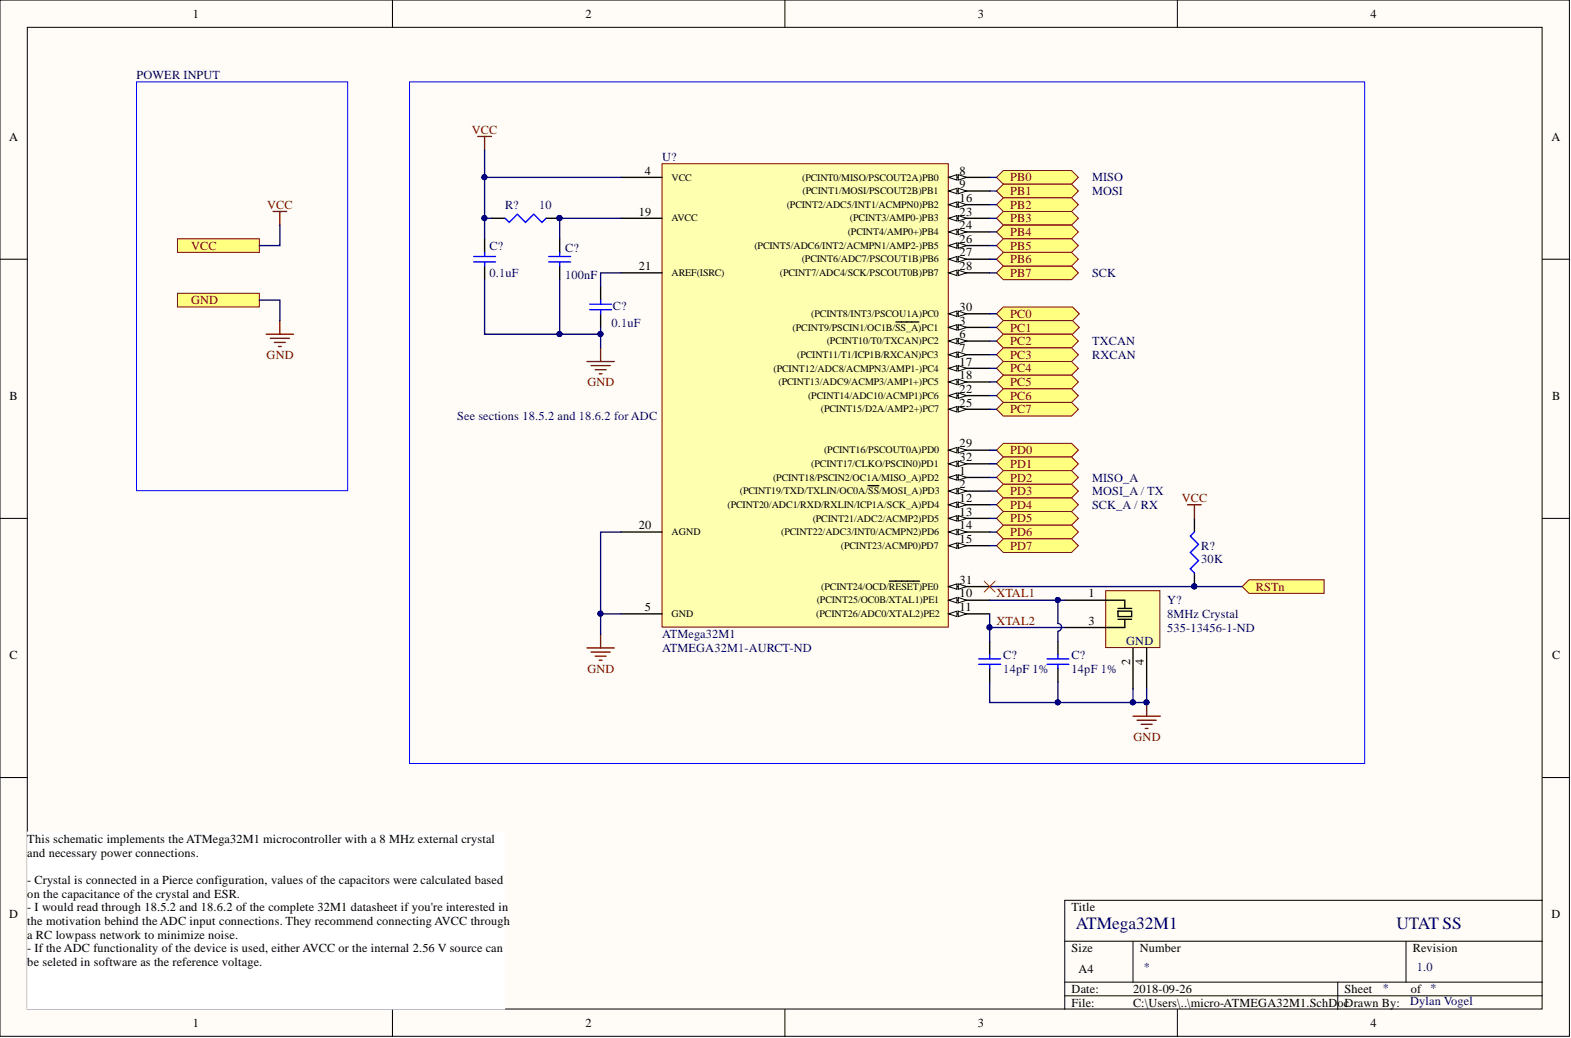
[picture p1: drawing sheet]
<svg xmlns="http://www.w3.org/2000/svg" width="292mm" height="193mm" viewBox="0 0 292 193" stroke-linecap="round" stroke-linejoin="round" font-family="sans-serif">
<g fill="#fffcf8" stroke="#000" stroke-width=".19">
<path d="M0 0h291.8v192.7h-291.8z"/>
<path d="M5.1 5.1h281.6v182.5h-281.6z"/>
</g>
<g fill="none" stroke="#000" stroke-width=".19">
<path d="M73 0v5.1M145.9 0v5.1M218.9 0v5.1M0 48.2h5.1M286.8 48.2h5.1M0 96.4h5.1M286.8 96.4h5.1M0 144.6h5.1M286.8 144.6h5.1M198 175h88.8M210.7 175v7.6M261.4 175v7.6"/>
<path d="M286.8 167.4h-88.8v20.3M73 187.7v5M145.9 187.7v5M198 182.6h88.8M198 185.1h88.8M218.9 187.7v5M248.7 182.6v5.1"/>
</g>
<path d="M111.7 117.9v2.6M109.1 120.5h5.1M109.9 121.2h3.6M110.7 122h2M111.4 122.7h.5" fill="none" stroke="#800000" stroke-width=".25"/>
<path d="M123.1 30.4h53.2v86.2h-53.2z" fill="#ffffb0" stroke="#800000" stroke-width=".19"/>
<path d="M176.4 33h7.6M176.4 35.5h7.6M166.6 59.9h4.2M176.4 60.9h7.6M176.4 63.4h7.6M176.4 65.9h7.6M161.4 90.3h2M176.4 88.8h7.6M176.4 91.3h7.6M115.5 114.1h7.6M176.4 111.6h7.6" fill="none" stroke="#000" stroke-width=".25"/>
<path d="M176.4 111.6l1.5-.5v1z" fill="#fffcf8"/>
<path d="M176.4 111.6l1.5-.5v1z" fill="none" stroke="#000" stroke-width=".19"/>
<path d="M178.2 111.1l1.5 .5-1.5 .5z" fill="#fffcf8"/>
<path d="M178.2 111.1l1.5 .5-1.5 .5z" fill="none" stroke="#000" stroke-width=".19"/>
<path d="M176.4 114.1h7.6" fill="none" stroke="#000" stroke-width=".25"/>
<path d="M176.4 114.1l1.5-.5v1z" fill="#fffcf8"/>
<path d="M176.4 114.1l1.5-.5v1z" fill="none" stroke="#000" stroke-width=".19"/>
<path d="M178.2 113.6l1.5 .5-1.5 .5z" fill="#fffcf8"/>
<path d="M178.2 113.6l1.5 .5-1.5 .5z" fill="none" stroke="#000" stroke-width=".19"/>
<path d="M176.4 93.8h7.6" fill="none" stroke="#000" stroke-width=".25"/>
<path d="M176.4 93.8l1.5-.5v1z" fill="#fffcf8"/>
<path d="M176.4 93.8l1.5-.5v1z" fill="none" stroke="#000" stroke-width=".19"/>
<path d="M178.2 93.3l1.5 .5-1.5 .5z" fill="#fffcf8"/>
<path d="M178.2 93.3l1.5 .5-1.5 .5z" fill="none" stroke="#000" stroke-width=".19"/>
<path d="M176.4 96.4h7.6" fill="none" stroke="#000" stroke-width=".25"/>
<path d="M176.4 96.4l1.5-.5v1z" fill="#fffcf8"/>
<path d="M176.4 96.4l1.5-.5v1z" fill="none" stroke="#000" stroke-width=".19"/>
<path d="M178.2 95.9l1.5 .5-1.5 .5z" fill="#fffcf8"/>
<path d="M178.2 95.9l1.5 .5-1.5 .5z" fill="none" stroke="#000" stroke-width=".19"/>
<path d="M176.4 98.9h7.6" fill="none" stroke="#000" stroke-width=".25"/>
<path d="M176.4 98.9l1.5-.5v1z" fill="#fffcf8"/>
<path d="M176.4 98.9l1.5-.5v1z" fill="none" stroke="#000" stroke-width=".19"/>
<path d="M178.2 98.4l1.5 .5-1.5 .5z" fill="#fffcf8"/>
<path d="M178.2 98.4l1.5 .5-1.5 .5z" fill="none" stroke="#000" stroke-width=".19"/>
<path d="M176.4 101.4h7.6" fill="none" stroke="#000" stroke-width=".25"/>
<path d="M176.4 101.4l1.5-.5v1z" fill="#fffcf8"/>
<path d="M176.4 101.4l1.5-.5v1z" fill="none" stroke="#000" stroke-width=".19"/>
<path d="M178.2 100.9l1.5 .5-1.5 .5z" fill="#fffcf8"/>
<path d="M178.2 100.9l1.5 .5-1.5 .5z" fill="none" stroke="#000" stroke-width=".19"/>
<path d="M176.4 38h7.6" fill="none" stroke="#000" stroke-width=".25"/>
<path d="M176.4 38l1.5-.5v1.1z" fill="#fffcf8"/>
<path d="M176.4 38l1.5-.5v1.1z" fill="none" stroke="#000" stroke-width=".19"/>
<path d="M178.2 37.5l1.5 .5-1.5 .6z" fill="#fffcf8"/>
<path d="M178.2 37.5l1.5 .5-1.5 .6z" fill="none" stroke="#000" stroke-width=".19"/>
<path d="M176.4 68.5h7.6" fill="none" stroke="#000" stroke-width=".25"/>
<path d="M176.4 68.5l1.5-.5v1z" fill="#fffcf8"/>
<path d="M176.4 68.5l1.5-.5v1z" fill="none" stroke="#000" stroke-width=".19"/>
<path d="M178.2 68l1.5 .5-1.5 .5z" fill="#fffcf8"/>
<path d="M178.2 68l1.5 .5-1.5 .5z" fill="none" stroke="#000" stroke-width=".19"/>
<path d="M176.4 71h7.6" fill="none" stroke="#000" stroke-width=".25"/>
<path d="M176.4 71l1.5-.5v1z" fill="#fffcf8"/>
<path d="M176.4 71l1.5-.5v1z" fill="none" stroke="#000" stroke-width=".19"/>
<path d="M178.2 70.5l1.5 .5-1.5 .5z" fill="#fffcf8"/>
<path d="M178.2 70.5l1.5 .5-1.5 .5z" fill="none" stroke="#000" stroke-width=".19"/>
<path d="M115.5 40.6h7.6M115.5 50.7h7.6M176.4 73.5h7.6M115.5 98.9h7.6" fill="none" stroke="#000" stroke-width=".25"/>
<path d="M176.4 73.5l1.5-.5v1.1z" fill="#fffcf8"/>
<path d="M176.4 73.5l1.5-.5v1.1z" fill="none" stroke="#000" stroke-width=".19"/>
<path d="M178.2 73l1.5 .5-1.5 .6z" fill="#fffcf8"/>
<path d="M178.2 73l1.5 .5-1.5 .6z" fill="none" stroke="#000" stroke-width=".19"/>
<path d="M176.4 40.6h7.6" fill="none" stroke="#000" stroke-width=".25"/>
<path d="M176.4 40.6l1.5-.5v1z" fill="#fffcf8"/>
<path d="M176.4 40.6l1.5-.5v1z" fill="none" stroke="#000" stroke-width=".19"/>
<path d="M178.2 40.1l1.5 .5-1.5 .5z" fill="#fffcf8"/>
<path d="M178.2 40.1l1.5 .5-1.5 .5z" fill="none" stroke="#000" stroke-width=".19"/>
<path d="M176.4 43.1h7.6" fill="none" stroke="#000" stroke-width=".25"/>
<path d="M176.4 43.1l1.5-.5v1z" fill="#fffcf8"/>
<path d="M176.4 43.1l1.5-.5v1z" fill="none" stroke="#000" stroke-width=".19"/>
<path d="M178.2 42.6l1.5 .5-1.5 .5z" fill="#fffcf8"/>
<path d="M178.2 42.6l1.5 .5-1.5 .5z" fill="none" stroke="#000" stroke-width=".19"/>
<path d="M176.4 76.1h7.6" fill="none" stroke="#000" stroke-width=".25"/>
<path d="M176.4 76.1l1.5-.5v1z" fill="#fffcf8"/>
<path d="M176.4 76.1l1.5-.5v1z" fill="none" stroke="#000" stroke-width=".19"/>
<path d="M178.2 75.6l1.5 .5-1.5 .5z" fill="#fffcf8"/>
<path d="M178.2 75.6l1.5 .5-1.5 .5z" fill="none" stroke="#000" stroke-width=".19"/>
<path d="M176.4 45.7h7.6" fill="none" stroke="#000" stroke-width=".25"/>
<path d="M176.4 45.7l1.5-.6v1.1z" fill="#fffcf8"/>
<path d="M176.4 45.7l1.5-.6v1.1z" fill="none" stroke="#000" stroke-width=".19"/>
<path d="M178.2 45.1l1.5 .6-1.5 .5z" fill="#fffcf8"/>
<path d="M178.2 45.1l1.5 .6-1.5 .5z" fill="none" stroke="#000" stroke-width=".19"/>
<path d="M176.4 48.2h7.6" fill="none" stroke="#000" stroke-width=".25"/>
<path d="M176.4 48.2l1.5-.5v1z" fill="#fffcf8"/>
<path d="M176.4 48.2l1.5-.5v1z" fill="none" stroke="#000" stroke-width=".19"/>
<path d="M178.2 47.7l1.5 .5-1.5 .5z" fill="#fffcf8"/>
<path d="M178.2 47.7l1.5 .5-1.5 .5z" fill="none" stroke="#000" stroke-width=".19"/>
<path d="M176.4 50.7h7.6" fill="none" stroke="#000" stroke-width=".25"/>
<path d="M176.4 50.7l1.5-.5v1z" fill="#fffcf8"/>
<path d="M176.4 50.7l1.5-.5v1z" fill="none" stroke="#000" stroke-width=".19"/>
<path d="M178.2 50.2l1.5 .5-1.5 .5z" fill="#fffcf8"/>
<path d="M178.2 50.2l1.5 .5-1.5 .5z" fill="none" stroke="#000" stroke-width=".19"/>
<path d="M176.4 83.7h7.6" fill="none" stroke="#000" stroke-width=".25"/>
<path d="M176.4 83.7l1.5-.5v1z" fill="#fffcf8"/>
<path d="M176.4 83.7l1.5-.5v1z" fill="none" stroke="#000" stroke-width=".19"/>
<path d="M178.2 83.2l1.5 .5-1.5 .5z" fill="#fffcf8"/>
<path d="M178.2 83.2l1.5 .5-1.5 .5z" fill="none" stroke="#000" stroke-width=".19"/>
<path d="M176.4 58.3h7.6" fill="none" stroke="#000" stroke-width=".25"/>
<path d="M176.4 58.3l1.5-.5v1z" fill="#fffcf8"/>
<path d="M176.4 58.3l1.5-.5v1z" fill="none" stroke="#000" stroke-width=".19"/>
<path d="M178.2 57.8l1.5 .5-1.5 .5z" fill="#fffcf8"/>
<path d="M178.2 57.8l1.5 .5-1.5 .5z" fill="none" stroke="#000" stroke-width=".19"/>
<path d="M176.4 109h7.6" fill="none" stroke="#000" stroke-width=".25"/>
<path d="M176.4 109l1.5-.5v1.1z" fill="#fffcf8"/>
<path d="M176.4 109l1.5-.5v1.1z" fill="none" stroke="#000" stroke-width=".19"/>
<path d="M178.2 108.5l1.5 .5-1.5 .6z" fill="#fffcf8"/>
<path d="M178.2 108.5l1.5 .5-1.5 .6z" fill="none" stroke="#000" stroke-width=".19"/>
<path d="M176.4 86.2h7.6M165.4 108h5.6" fill="none" stroke="#000" stroke-width=".25"/>
<path d="M176.4 86.2l1.5-.5v1z" fill="#fffcf8"/>
<path d="M176.4 86.2l1.5-.5v1z" fill="none" stroke="#000" stroke-width=".19"/>
<path d="M178.2 85.7l1.5 .5-1.5 .5z" fill="#fffcf8"/>
<path d="M178.2 85.7l1.5 .5-1.5 .5z" fill="none" stroke="#000" stroke-width=".19"/>
<path d="M115.5 33h7.6M90.1 44.4v2.5M90.1 49.5v2.5M104.1 44.4v2.5M104.1 49.5v2.5M111.7 53.3v2.5M111.7 58.3v2.6" fill="none" stroke="#000" stroke-width=".25"/>
<path d="M88.8 25.4h2.6M90.1 25.4v2.5M109.1 67.2h5.1M109.9 68h3.6M110.7 68.7h2M111.4 69.5h.5M111.7 64.7v2.5" fill="none" stroke="#800000" stroke-width=".25"/>
<path d="M88.1 47.7h4M88.1 48.7h4M90.1 46.9v.8M90.1 48.7v.8M102 47.7h4.1M102 48.7h4.1M104.1 46.9v.8M104.1 48.7v.8M109.6 57.6h4.1M109.6 56.6h4.1M111.7 55.8v.8M111.7 57.6v.7" fill="none" stroke="#00f" stroke-width=".25"/>
<g fill="#ffff80" stroke="#800000" stroke-width=".19">
<path d="M185.3 33l1.2-1.3h12.7l1.3 1.3-1.3 1.2h-12.7z" fill-rule="evenodd"/>
<path d="M185.3 35.5l1.2-1.3h12.7l1.3 1.3-1.3 1.3h-12.7z" fill-rule="evenodd"/>
<path d="M185.3 50.7l1.2-1.2h12.7l1.3 1.2-1.3 1.3h-12.7z" fill-rule="evenodd"/>
<path d="M185.3 38l1.2-1.2h12.7l1.3 1.2-1.3 1.3h-12.7z" fill-rule="evenodd"/>
<path d="M185.3 40.6l1.2-1.3h12.7l1.3 1.3-1.3 1.3h-12.7z" fill-rule="evenodd"/>
<path d="M185.3 43.1l1.2-1.2h12.7l1.3 1.2-1.3 1.3h-12.7z" fill-rule="evenodd"/>
<path d="M185.3 45.7l1.2-1.3h12.7l1.3 1.3-1.3 1.2h-12.7z" fill-rule="evenodd"/>
<path d="M185.3 48.2l1.2-1.3h12.7l1.3 1.3-1.3 1.3h-12.7z" fill-rule="evenodd"/>
<path d="M185.3 58.3l1.2-1.2h12.9l1.3 1.2-1.3 1.3h-12.9z" fill-rule="evenodd"/>
<path d="M185.3 60.9l1.2-1.3h12.9l1.3 1.3-1.3 1.2h-12.9z" fill-rule="evenodd"/>
<path d="M185.3 63.4l1.2-1.3h12.7l1.3 1.3-1.3 1.3h-12.7z" fill-rule="evenodd"/>
<path d="M185.3 65.9l1.2-1.2h12.7l1.3 1.2-1.3 1.3h-12.7z" fill-rule="evenodd"/>
<path d="M185.3 68.5l1.2-1.3h12.7l1.3 1.3-1.3 1.2h-12.7z" fill-rule="evenodd"/>
<path d="M185.3 71l1.2-1.3h12.7l1.3 1.3-1.3 1.3h-12.7z" fill-rule="evenodd"/>
<path d="M185.3 73.5l1.2-1.2h12.7l1.3 1.2-1.3 1.3h-12.7z" fill-rule="evenodd"/>
<path d="M185.3 76.1l1.2-1.3h12.7l1.3 1.3-1.3 1.3h-12.7z" fill-rule="evenodd"/>
<path d="M185.3 83.7l1.2-1.3h12.7l1.3 1.3-1.3 1.3h-12.7z" fill-rule="evenodd"/>
<path d="M185.3 86.2l1.2-1.2h12.7l1.3 1.2-1.3 1.3h-12.7z" fill-rule="evenodd"/>
<path d="M185.3 88.8l1.2-1.3h12.7l1.3 1.3-1.3 1.2h-12.7z" fill-rule="evenodd"/>
<path d="M185.3 91.3l1.2-1.3h12.7l1.3 1.3-1.3 1.3h-12.7z" fill-rule="evenodd"/>
<path d="M185.3 93.8l1.2-1.2h12.7l1.3 1.2-1.3 1.3h-12.7z" fill-rule="evenodd"/>
<path d="M185.3 96.4l1.2-1.3h12.7l1.3 1.3-1.3 1.2h-12.7z" fill-rule="evenodd"/>
<path d="M185.3 98.9l1.2-1.3h12.7l1.3 1.3-1.3 1.3h-12.7z" fill-rule="evenodd"/>
<path d="M185.3 101.4l1.2-1.2h12.7l1.3 1.2-1.3 1.3h-12.7z" fill-rule="evenodd"/>
<path d="M231 109l1.2-1.2h14v2.5h-14z" fill-rule="evenodd"/>
</g>
<path d="M91.4 40.6h2.5M222.1 96.4v2.5" fill="none" stroke="#000" stroke-width=".25"/>
<path d="M93.9 40.6l.8 .7 1.5-1.5 1.5 1.5 1.5-1.5 1.6 1.5 .7-.7M222.1 98.9l-.8 .8 1.5 1.5-1.5 1.5 1.5 1.5-1.5 1.6 .8 .7" fill="none" stroke="#00f" stroke-width=".25"/>
<path d="M220.8 93.8h2.6M222.1 93.8v2.6M210.7 133.1h5M211.4 133.9h3.6M212.2 134.7h2M212.9 135.4h.6M213.2 130.6v2.5" fill="none" stroke="#800000" stroke-width=".25"/>
<path d="M5.1 154.7h88.7v32.9h-88.7z" fill="#fff" stroke="#fff" stroke-width=".19"/>
<circle cx="213.2" cy="130.6" r=".47" fill="#000080" stroke="#000080" stroke-width=".19"/>
<path d="M205.6 109.8h10.1v10.6h-10.1z" fill="#ffffb0" stroke="#800000" stroke-width=".19"/>
<path d="M184 119.2v2.5M196.7 119.2v2.5M198 111.6h11.1v1.5M207.9 113.6h2.5v1h-2.5zM207.9 113.1h2.5M207.9 115.1h2.5M209.1 115.1v1.6h-11.1M184 124.3v2.5M196.7 124.3v2.5M210.7 120.5v7.6M213.2 120.5v7.6" fill="none" stroke="#000" stroke-width=".25"/>
<path d="M182 122.5h4M182 123.5h4M184 121.7v.8M184 123.5v.8M194.7 122.5h4M194.7 123.5h4M196.7 121.7v.8M196.7 123.5v.8" fill="none" stroke="#00f" stroke-width=".25"/>
<path d="M76.1 15.2h177.6v126.7h-177.6z" fill="none" stroke="#00f" stroke-width=".19"/>
<path d="M50.8 39.3h2.5M52 39.3v2.6M52 59.6v2.5M49.5 62.1h5.1M50.3 62.9h3.5M51 63.7h2M51.8 64.4h.5" fill="none" stroke="#800000" stroke-width=".25"/>
<g fill="#ffff80" stroke="#800000" stroke-width=".19">
<path d="M33 44.4h15.2v2.5h-15.2z" fill-rule="evenodd"/>
<path d="M33 54.5h15.2v2.6h-15.2z" fill-rule="evenodd"/>
</g>
<path d="M25.4 15.2h39.2v76h-39.2z" fill="none" stroke="#00f" stroke-width=".19"/>
<g fill="none" stroke="#000080" stroke-width=".25">
<path d="M90.1 27.9v5.1h25.4M90.1 33v11.4M184 33h1.3M184 35.5h1.3M184 38h1.3M48.2 55.8h3.8v3.8M52 41.9v3.8h-3.8M90.1 52v10.1h14M90.1 40.6h1.3M104.1 52v10.1h7.6M115.5 40.6h-11.4v3.8M115.5 50.7h-3.8v2.6"/>
<path d="M184 40.6h1.3M184 43.1h1.3M184 45.7h1.3M184 48.2h1.3M184 50.7h1.3M184 58.3h1.3M111.7 60.9v3.8M184 60.9h1.3M184 63.4h1.3M184 65.9h1.3M184 68.5h1.3M184 71h1.3"/>
<path d="M184 73.5h1.3M184 76.1h1.3M115.5 98.9h-3.8v19M184 83.7h1.3M184 86.2h1.3M184 88.8h1.3M184 91.3h1.3M184 93.8h1.3M184 96.4h1.3M184 98.9h1.3M111.7 114.1h3.8M184 109h47"/>
<path d="M184 114.1v2.6h14M184 111.6h14M184 101.4h1.3M184 116.7v2.5M196.7 111.6v4.3a.72 .72 0 0 1 .7 .7 .72 .72 0 0 1-.7 .7M196.7 117.4v1.8M184 126.8v3.8h29.2v-2.5M196.7 126.8v3.8M210.7 128.1v2.5"/>
</g>
<g fill="#000080" stroke="#000080" stroke-width=".19">
<circle cx="104" cy="62.1" r=".47"/>
<circle cx="111.6" cy="62.1" r=".47"/>
<circle cx="90.1" cy="32.9" r=".47"/>
<circle cx="90.1" cy="40.5" r=".47"/>
<circle cx="111.6" cy="114.1" r=".47"/>
<circle cx="184" cy="116.6" r=".47"/>
<circle cx="196.7" cy="111.5" r=".47"/>
<circle cx="210.6" cy="130.6" r=".47"/>
<circle cx="196.7" cy="130.6" r=".47"/>
<circle cx="213.2" cy="130.6" r=".47"/>
</g>
<path d="M183 108l2 2.1M185 108l-2 2.1" fill="none" stroke="#f00" stroke-width=".19"/>
<text font-size="3.5" fill="#000080" x="221.2" y="108.3">PIR?01</text>
<g font-size="3.2" fill="#000080">
<text x="200" y="172.7">ATMega32M1</text>
<text x="259.6" y="172.7">UTAT SS</text>
</g>
<g font-size="2.3">
<text x="35.9" y="3.3">1</text>
<text x="108.9" y="3.3">2</text>
<text x="181.8" y="3.3">3</text>
<text x="254.8" y="3.3">4</text>
<text x="1.7" y="26.1">A</text>
<text x="288.5" y="26.1">A</text>
<text x="119.9" y="32.5">4</text>
<text x="178.4" y="32.5">8</text>
<text x="178.4" y="35">9</text>
<text x="118.8" y="40.1">19</text>
<text x="178.4" y="37.5">16</text>
<text x="178.4" y="40.1">23</text>
<text x="178.4" y="42.6">24</text>
<text x="178.4" y="45.1">26</text>
<text x="178.4" y="47.7">27</text>
<text x="118.8" y="50.2">21</text>
<text x="178.4" y="50.2">28</text>
<text x="178.4" y="57.8">30</text>
<text x="178.4" y="60.4">3</text>
<text x="178.4" y="62.9">6</text>
<text x="178.4" y="65.4">7</text>
<text x="178.4" y="68">17</text>
<text x="178.4" y="70.5">18</text>
<text x="1.8" y="74.3">B</text>
<text x="178.4" y="73">22</text>
<text x="178.4" y="75.6">25</text>
<text x="288.6" y="74.3">B</text>
<text x="178.4" y="83.2">29</text>
<text x="178.4" y="88.3">1</text>
<text x="178.4" y="85.7">32</text>
<text x="178.4" y="90.8">2</text>
<text x="178.4" y="93.3">12</text>
<text x="178.4" y="95.9">13</text>
<text x="118.8" y="98.4">20</text>
<text x="178.4" y="98.4">14</text>
<text x="178.4" y="100.9">15</text>
<text x="119.9" y="113.6">5</text>
<text x="178.4" y="111.1">10</text>
<text x="178.4" y="113.6">11</text>
<text x="178.4" y="108.5">31</text>
<text x="202.4" y="111.1">1</text>
<text x="202.4" y="116.1">3</text>
<text x="1.8" y="122.5">C</text>
<text x="210.2" y="123.7" transform="rotate(-90 210.2 123.7)">2</text>
<text x="212.7" y="123.7" transform="rotate(-90 212.7 123.7)">4</text>
<text x="288.6" y="122.5">C</text>
<text x="5.1" y="156.7">This schematic implements the ATMega32M1 microcontroller with a 8 MHz external crystal</text>
<text x="5.1" y="159.3">and necessary power connections.</text>
<text x="5.1" y="164.3">- Crystal is connected in a Pierce configuration, values of the capacitors were calculated based</text>
<text x="5.1" y="166.9">on the capacitance of the crystal and ESR.</text>
<text x="1.7" y="170.7">D</text>
<text x="5.1" y="169.4">- I would read through 18.5.2 and 18.6.2 of the complete 32M1 datasheet if you're interested in</text>
<text x="5.1" y="171.9">t</text>
<text x="5.8" y="171.9">he motivation behind the ADC input connections. They recommend connecting AVCC through</text>
<text x="199.2" y="169.4">Title</text>
<text x="288.5" y="170.7">D</text>
<text x="5.1" y="174.5">a RC lowpass network to minimize noise.</text>
<text x="5.1" y="177">- If the ADC functionality of the device is used, either AVCC or the internal 2.56 V source can</text>
<text x="5.1" y="179.5">be seleted in software as the reference voltage.</text>
<text x="199.2" y="177">Size</text>
<text x="211.9" y="177">Number</text>
<text x="262.7" y="177">Revision</text>
<text x="199.2" y="184.6">Date:</text>
<text x="200.5" y="180.8">A4</text>
<text x="210.7" y="184.6">2018-09-26</text>
<text x="250" y="184.6">Sheet</text>
<text x="262.3" y="184.6">of</text>
<text x="35.9" y="191">1</text>
<text x="108.9" y="191">2</text>
<text x="181.8" y="191">3</text>
<text x="199.2" y="187.2">File:</text>
<text x="210.7" y="187.2">C:\Users\..\micro-ATMEGA32M1.SchDocDrawn By:</text>
<text x="254.8" y="191">4</text>
</g>
<g font-size="2.3" fill="#000080">
<text x="25.4" y="14.7">POWER INPUT</text>
<text x="123.1" y="29.9">U?</text>
<text x="203" y="33.7">MISO</text>
<text x="93.9" y="38.8">R?</text>
<text x="100.3" y="38.8">10</text>
<text x="203" y="36.3">MOSI</text>
<text x="91" y="46.5">C?</text>
<text x="105.1" y="46.9">C?</text>
<text x="91" y="51.5">0.1uF</text>
<text x="105.1" y="51.9">100nF</text>
<text x="203" y="51.5">SCK</text>
<text x="114" y="57.6">C?</text>
<text x="113.7" y="60.9">0.1uF</text>
<text x="203" y="64.2">TXCAN</text>
<text x="203" y="66.7">RXCAN</text>
<text x="85" y="78.1">See sections 18.5.2 and 18.6.2 for ADC</text>
<text x="203" y="89.5">MISO_A</text>
<text x="203" y="92.1">MOSI_A / TX</text>
<text x="203" y="94.6">SCK_A / RX</text>
<text x="223.4" y="104.7">30K</text>
<text x="223.4" y="102.2">R?</text>
<text x="217" y="112.3">Y?</text>
<text x="123.1" y="118.7">ATMega32M1</text>
<text x="209.4" y="120">GND</text>
<text x="217" y="117.4">535-13456-1-ND</text>
<text x="217" y="114.9">8MHz Crystal</text>
<text x="123.1" y="121.2">ATMEGA32M1-AURCT-ND</text>
<text x="186.5" y="125">14pF 1%</text>
<text x="186.5" y="122.5">C?</text>
<text x="199.2" y="125">14pF 1%</text>
<text x="199.2" y="122.5">C?</text>
<text x="212.7" y="180.6">*</text>
<text x="257.1" y="184.4">*</text>
<text x="263.5" y="180.6">1.0</text>
<text x="266" y="184.4">*</text>
<text x="262.2" y="186.9">Dylan Vogel</text>
</g>
<g font-size="2.3" fill="#800000">
<text x="87.7" y="24.9">VCC</text>
<text x="187.8" y="33.7">PB0</text>
<text x="49.7" y="38.8">VCC</text>
<text x="187.8" y="36.3">PB1</text>
<text x="187.8" y="38.8">PB2</text>
<text x="187.8" y="41.3">PB3</text>
<text x="35.5" y="46.4">VCC</text>
<text x="187.8" y="43.9">PB4</text>
<text x="187.8" y="46.4">PB5</text>
<text x="187.8" y="51.5">PB7</text>
<text x="187.8" y="49">PB6</text>
<text x="35.5" y="56.6">GND</text>
<text x="187.8" y="59.1">PC0</text>
<text x="187.8" y="61.6">PC1</text>
<text x="187.8" y="64.2">PC2</text>
<text x="49.6" y="66.7">GND</text>
<text x="109.2" y="71.8">GND</text>
<text x="187.8" y="66.7">PC3</text>
<text x="187.8" y="69.2">PC4</text>
<text x="187.8" y="71.8">PC5</text>
<text x="187.8" y="74.3">PC6</text>
<text x="187.8" y="76.8">PC7</text>
<text x="187.8" y="84.5">PD0</text>
<text x="187.8" y="87">PD1</text>
<text x="187.8" y="89.5">PD2</text>
<text x="187.8" y="92.1">PD3</text>
<text x="187.8" y="94.6">PD4</text>
<text x="219.7" y="93.3">VCC</text>
<text x="187.8" y="97.1">PD5</text>
<text x="187.8" y="99.7">PD6</text>
<text x="187.8" y="102.2">PD7</text>
<text x="185.3" y="111.1">XTAL1</text>
<text x="233.5" y="109.8">RSTn</text>
<text x="185.3" y="116.1">XTAL2</text>
<text x="109.2" y="125">GND</text>
<text x="210.7" y="137.7">GND</text>
</g>
<g font-size="1.9">
<text x="124.9" y="33.6">VCC</text>
<text x="149.2" y="33.6">(PCINT0/MISO/PSCOUT2A)PB0</text>
<text x="124.9" y="41.2">AVCC</text>
<text x="146.3" y="38.6">(PCINT2/ADC5/INT1/ACMPN0)PB2</text>
<text x="149.2" y="36.1">(PCINT1/MOSI/PSCOUT2B)PB1</text>
<text x="158" y="41.2">(PCINT3/AMP0-)PB3</text>
<text x="140.3" y="46.2">(PCINT5/ADC6/INT2/ACMPN1/AMP2-)PB5</text>
<text x="157.6" y="43.7">(PCINT4/AMP0+)PB4</text>
<text x="124.9" y="51.3">AREF(ISRC)</text>
<text x="145" y="51.3">(PCINT7/ADC4/SCK/PSCOUT0B)PB7</text>
<text x="149.1" y="48.8">(PCINT6/ADC7/PSCOUT1B)PB6</text>
<text x="150.8" y="58.9">(PCINT8/INT3/PSCOU1A)PC0</text>
<text x="147.4" y="61.5">(PCINT9/PSCIN1/OC1B/SS_A)PC1</text>
<text x="153.7" y="64">(PCINT10/T0/TXCAN)PC2</text>
<text x="143.8" y="69.1">(PCINT12/ADC8/ACMPN3/AMP1-)PC4</text>
<text x="144.8" y="71.6">(PCINT13/ADC9/ACMP3/AMP1+)PC5</text>
<text x="148.2" y="66.5">(PCINT11/T1/ICP1B/RXCAN)PC3</text>
<text x="150.3" y="74.1">(PCINT14/ADC10/ACMP1)PC6</text>
<text x="152.6" y="76.7">(PCINT15/D2A/AMP2+)PC7</text>
<text x="143.7" y="89.4">(PCINT18/PSCIN2/OC1A/MISO_A)PD2</text>
<text x="150.8" y="86.8">(PCINT17/CLKO/PSCIN0)PD1</text>
<text x="153.2" y="84.3">(PCINT16/PSCOUT0A)PD0</text>
<text x="135.3" y="94.4">(PCINT20/ADC1/RXD/RXLIN/ICP1A/SCK_A)PD4</text>
<text x="137.6" y="91.9">(PCINT19/TXD/TXLIN/OC0A/SS/MOSI_A)PD3</text>
<text x="124.9" y="99.5">AGND</text>
<text x="145.3" y="99.5">(PCINT22/ADC3/INT0/ACMPN2)PD6</text>
<text x="151.1" y="97">(PCINT21/ADC2/ACMP2)PD5</text>
<text x="156.3" y="102">(PCINT23/ACMP0)PD7</text>
<text x="151.9" y="112.2">(PCINT25/OC0B/XTAL1)PE1</text>
<text x="152.7" y="109.6">(PCINT24/OCD/RESET)PE0</text>
<text x="124.9" y="114.7">GND</text>
<text x="151.8" y="114.7">(PCINT26/ADC0/XTAL2)PE2</text>
</g>
<text font-size="1.8" fill="#000080" x="100.9" y="40.7">PIR?01</text>
<g font-size="1.8">
<text x="175.7" y="63.7">PIU?06</text>
<text x="175.7" y="66.1">PIU?07</text>
<text x="175.7" y="89.1">PIU?01</text>
<text x="175.7" y="91.5">PIU?02</text>
</g>
<g font-size="1.4">
<text x="175.7" y="33.1">PIU?08</text>
<text x="175.7" y="35.6">PIU?09</text>
<text x="175.7" y="61">PIU?03</text>
</g>
</svg>
